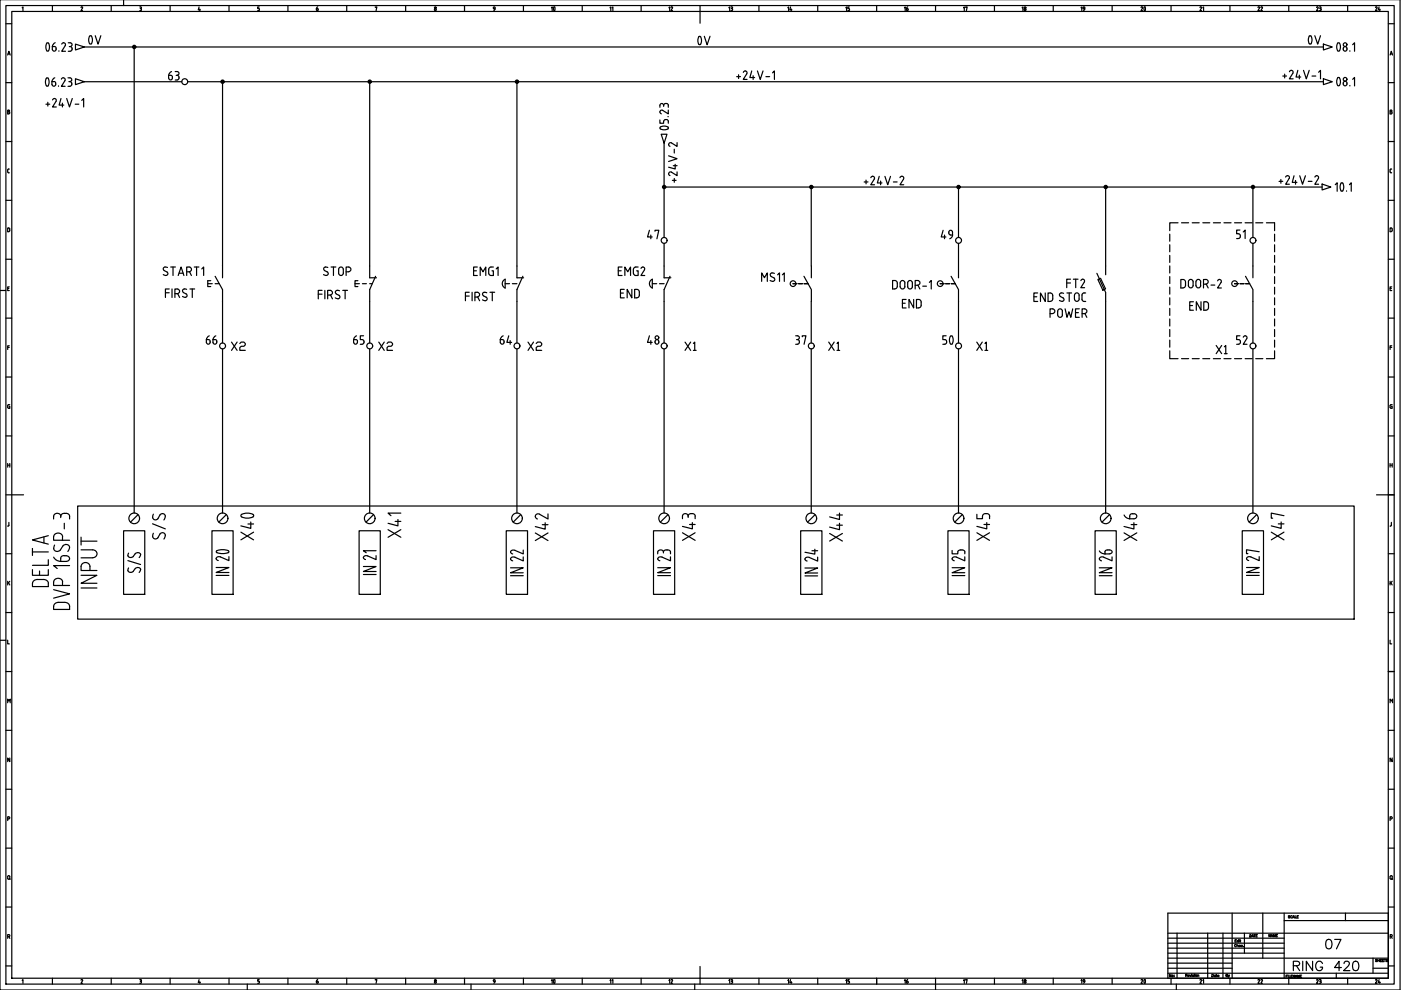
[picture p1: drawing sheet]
<svg xmlns="http://www.w3.org/2000/svg" width="297mm" height="210mm" viewBox="0 0 297 210" stroke-linecap="round" stroke-linejoin="round" font-family="sans-serif">
<!-- layer: 035 -->
<g fill="none" stroke="#000" stroke-width=".25">
<path d="M26.2 -.1v1.3M296.8 -.1v210h-296.8v-210M1.2 5h1.3M1.2 17.5h1.3M1.6 11.7l.3-.8 .3 .8M1.7 11.4h.4M2.5 2.4h291.8v205h-291.8zM4.7 1.6l.2-.1v.8M11.1 1.2v1.2M17.2 1.6l.1-.1h.2l-.3 .8h.3M23.6 1.2v1.2M29.6 1.5h.2"/>
<path d="M29.7 1.8h.1M29.8 1.5l.2 .1-.2 .2M29.8 1.8l.2 .2M30 2v.1M30 2.1l-.4 .2M36.1 1.2v1.2M42.2 1.5l-.2 .6h.5M42.4 1.9v.4M48.6 1.2v1.2M54.9 1.5h-.3v.3l.4 .2M55 2v.1M55 2.1l-.4 .2"/>
<path d="M61 1.2v1.2M73.5 1.2v1.2M79.6 1.6l.3-.1-.2 .8M86 1.2v1.2M92.5 2v.1M92.5 2l-.2-.2-.2 .3 .2 .2 .2-.2M98.5 1.2v1.2M111 1.2v1.2M123.4 1.2v1.2M135.9 1.2v1.2M148.4 1.2v1.2M160.9 1.2v1.2"/>
<path d="M173.4 1.2v1.2M185.9 1.2v1.2M198.4 1.2v1.2M210.8 1.2v1.2M223.3 1.2v1.2M235.8 1.2v1.2M248.3 1.2v1.2M260.8 1.2v1.2M273.2 1.2v1.2M285.7 1.2v1.2M294.3 5h1.3M294.3 17.5h1.3"/>
<path d="M294.7 11.7l.3-.8 .3 .8M294.8 11.4h.4M1.2 30h1.3M1.6 36.4l.2 .2M1.6 23.7h.2M1.8 36.6h.2M1.8 35.8h.2M1.8 35.8l-.2 .2v.4M1.9 23.3l.1 .2-.1 .2 .2 .2-.1 .2h-.4v-.7h.2M294.3 30h1.3M294.7 36.4l.4 .2M294.7 23.7h.2"/>
<path d="M294.9 23.4h-.2v.7h.2M294.9 23.3l.2 .2-.2 .2 .3 .2-.3 .2M295.1 35.8l-.3 .1-.1 .5M1.2 42.5h1.3M1.2 55h1.3M1.8 48.3h-.2v.8h.2M1.8 48.3l.2 .1 .1 .5-.3 .2M294.3 42.5h1.3M294.3 55h1.3M294.7 48.3l.4 .1 .1 .2-.1 .4-.2 .1h-.2zM0 61.6h1.2M1.2 67.5h1.3"/>
<path d="M1.2 79.9h1.3M1.6 61.2h.3M1.6 73.7h.4M2 60.8h-.4v.8h.4M2 73.3h-.4v.8M294.3 67.5h1.3M294.3 79.9h1.3M294.7 61.2h.3M294.7 73.7h.4M295.1 60.8h-.4v.8h.4M295.1 73.3h-.4v.8M1.2 92.4h1.3"/>
<path d="M1.6 98.6h.5M1.6 98.3v.8M1.8 85.8h.3M1.9 85.8l-.3 .2v.3l.3 .3M1.9 86.1h.2v.5h-.3M2.1 98.3v.8M294.3 92.4h1.3M294.7 98.3v.8M294.7 98.6h.5M294.9 85.8h.3M294.9 85.8l-.2 .2v.3l.2 .3M295 86.1h.2v.5h-.3"/>
<path d="M295.2 98.3v.8M1.2 104.9h1.3M1.2 117.4h1.3M1.6 111.5h.1M1.9 110.8v.6l-.2 .1M294.3 104.9h1.3M294.3 117.4h1.3M295 110.8v.6l-.3 .1M0 135.8h1.2M1.2 129.9h1.3M1.6 135.7v.8h.4M1.6 123.2v.8"/>
<path d="M1.8 123.5l.3 .5M2.1 123.2l-.5 .5M294.3 129.9h1.3M294.7 135.7v.8h.4M294.7 123.2v.8M294.9 123.5l.3 .5M295.2 123.2l-.5 .5M1.2 142.4h1.3M1.2 154.8h1.3M1.6 149v-.8l.3 .4 .3-.4v.8M294.3 142.4h1.3M294.3 154.8h1.3"/>
<path d="M294.7 149v-.8l.3 .4 .3-.4v.8M1.2 167.3h1.3M1.2 179.8h1.3M1.6 173.6h.4v-.4h-.4v.8M2.1 160.7v.8l-.5-.8v.8M294.3 167.3h1.3M294.3 179.8h1.3M294.7 173.6h.4v-.4h-.4v.8M295.2 160.7v.8l-.5-.8v.8M1.2 192.3h1.3M1.6 186.2v-.3l.3-.3 .2 .3v.3M1.6 186.2l.3 .3 .2-.3"/>
<path d="M1.6 198.6l.4-.1v-.3h-.4v.8M1.9 198.6l.2 .4M1.9 186.3l.3 .2M247.6 200h24.7M247.6 198.9h24.7M249.6 197.9v9.5M256.1 197.9v9.5M259.3 197.9v9.5M263.8 197.9v4.2M267.7 193.6v9.6M272.3 195.2h22M285.3 193.6v1.6"/>
<path d="M294.3 192.3h1.3M294.7 185.9v.3M294.7 185.9l.3-.3 .1 .1 .1 .5M294.7 186.2l.3 .3 .2-.3M294.7 198.6l.4-.1v-.3h-.4v.8M295 198.6l.2 .4M295 186.3l.3 .2M1.2 204.8h1.3M4.7 207.9l.2-.2v.8M11.1 207.4v1.3M17.2 207.8l.1-.1 .2 .1-.3 .7h.3M23.6 207.4v1.3"/>
<path d="M29.6 207.7h.2M29.7 208h.1M29.8 207.7l.2 .2-.2 .1M29.8 208l.2 .2M30 208.2v.1M30 208.3l-.4 .2M36.1 207.4v1.3M42.2 207.7l-.2 .6h.5M42.4 208.1v.4M48.6 207.4v1.3M52.4 208.7v1.2M54.9 207.7h-.3v.3l.4 .2"/>
<path d="M55 208.2v.1M55 208.3l-.4 .2M61 207.4v1.3M73.5 207.4v1.3M79.6 207.8l.3-.1-.2 .8M86 207.4v1.3M92.5 208.2v.1M92.5 208.2l-.2-.2-.2 .3 .2 .2 .2-.2M98.5 207.4v1.3M99.9 208.7v1.2M111 207.4v1.3M123.4 207.4v1.3"/>
<path d="M135.9 207.4v1.3M147.3 208.7v1.2M148.4 207.4v1.3M160.9 207.4v1.3M173.4 207.4v1.3M185.9 207.4v1.3M198.4 207.4v2.5M210.8 207.4v1.3M223.3 207.4v1.3M235.8 207.4v1.3M247.6 203.2h13.6M247.6 204.2h13.6"/>
<path d="M247.6 205.3h13.6M247.6 202.1h24.7M247.6 201h24.7M247.6 206.3h46.7M248.3 207.4v1.3M249.4 208.7v1.2M291.1 205.3h3.2M294.4 204.8h1.2"/>
<circle cx="92.3" cy="1.6" r=".18"/>
<circle cx="92.3" cy="207.9" r=".18"/>
</g>
<!-- layer: 07 -->
<path d="M1.2 1.2h294.4v207.5h-294.4zM148.4 2.4v2.5M2.5 104.9h2.5M291.8 104.9h2.5M247.6 193.6h46.7v13.8h-46.7zM247.6 197.9h46.7M261.2 193.6v13.8M272.3 193.6v13.8M148.4 204.9v2.5M261.2 203.2h33.1M291.1 203.2v3.1" fill="none" stroke="#000" stroke-width=".25"/>
<!-- layer: 025 -->
<g fill="none" stroke="#000" stroke-width=".25">
<path d="M261.9 199.5h.1M262.1 199.2h-.2v.5h.2M262.6 199.5a.16 .16 0 0 0-.3-.1 .16 .16 0 0 0 0 .3 .16 .16 0 0 0 .3 0M262.6 199.2v.5M262.7 199.3h.1M262.8 199.4v.3M262.9 199.4h.2M263 199.2l.1 .5M265 198.2l.3 .1-.1 .3-.2 .1zM265.4 198.7l.2-.5 .2 .5M265.5 198.5h.2M265.8 198.2h.4"/>
<path d="M266 198.2v.5M266.3 198.4h.2M266.6 198.2h-.3v.5h.3M269.4 198.1v.5l-.4-.5v.5M269.5 198.6l.2-.5 .2 .5M269.6 198.5h.2M270 198.6v-.5l.2 .5 .2-.5v.5M270.6 198.4h.1M270.9 198.1h-.3v.5h.3M273.5 194.2h-.3l.3 .3v.1h-.3M274 194.3a.18 .18 0 0 0-.2-.2 .18 .18 0 0 0-.2 .2v.2a.18 .18 0 0 0 .2 .1 .18 .18 0 0 0 .2-.1M274.1 194.6l.2-.5 .2 .5"/>
<path d="M274.2 194.5h.2M274.6 194.1v.5h.3M275 194.4h.2M275.3 194.1h-.3v.5h.3M248.3 206.6v.5l-.4-.5v.5M248.9 206.8h.1M248.9 207.1h.1M251.4 206.8l.3-.1v-.1l-.3-.1v.5M251.5 206.8l.2 .2M251.8 206.9h.3l-.1-.2a.16 .16 0 0 0-.1 .2 .16 .16 0 0 0 .2 .1M262.1 200.4a.18 .18 0 0 0-.2-.2 .18 .18 0 0 0-.2 .2v.1a.18 .18 0 0 0 .2 .2 .18 .18 0 0 0 .2-.1M262.3 200.5l.2-.1 .1 .3"/>
<path d="M262.3 200.2v.5M262.7 200.5h.3v-.1a.18 .18 0 0 0-.3 .2 .17 .17 0 0 0 .3 .1M263.4 200.5v-.1a.18 .18 0 0 0-.3 .2 .16 .16 0 0 0 .3 .1M263.6 200.7h.1M292 203.5h-.4l.4 .2-.2 .2-.2-.1M292.1 203.4v.5M292.1 203.6h.4M292.5 203.4v.5M292.7 203.6h.1M293 203.4h-.3v.5h.3M293.1 203.6h.2M293.4 203.4h-.3v.5h.3"/>
<path d="M293.5 203.4h.3M293.6 203.4v.5M294.2 203.5h-.3l.3 .3h-.3"/>
<circle cx="248.6" cy="206.9" r=".16"/>
</g>
<!-- layer: SYMS -->
<g fill="none" stroke="#000" stroke-width=".25">
<path d="M16 16.7l1.9 .6-1.9 .6zM280.6 16.7l1.9 .6-1.9 .6zM280.3 39l1.9 .7-1.9 .6zM44.7 59.5h-.7v1.3h.7M45.6 58.6l1.6 2.8v2.5M47.2 56.4v2.5M75.9 59.5h-.6v1.3h.6M78.4 56.4v2.5h1.4M79.6 58.6l-1.2 2.8v2.5M109.6 56.4v2.5h1.4M110.8 58.6l-1.2 2.8v2.5M140.8 56.4v2.5h1.4"/>
<path d="M142 58.6l-1.2 2.8v2.5M170.5 58.6l1.5 2.8v2.5M172 56.4v2.5M201.7 58.6l1.5 2.8v2.5M203.2 56.4v2.5M232.6 57.9l1.8 4.1v1.9M232.8 59.3l.5-.3 1.1 2.2-.6 .3zM234.4 56.4v1.9M264.1 58.6l1.5 2.8v2.5M265.6 56.4v2.5M44 60.1h1M45.6 60.1h.9"/>
<path d="M75.3 60.1h.9M76.8 60.1h.9M78.4 60.1h.5M108.6 60.1h1M139.8 60.1h1M168.1 60.1h.9M169.3 60.1h.8M170.5 60.1h.8M199.3 60.1h.9M200.5 60.1h.8M201.7 60.1h.8M261.7 60.1h.9"/>
<path d="M262.9 60.1h.9M264.1 60.1h.8M16.5 107.3h270.6v24h-270.6zM26.2 112.5h4.5v13.5h-4.5zM44.9 112.5h4.5v13.5h-4.5zM76.1 112.5h4.5v13.5h-4.5zM79.2 109.1l-1.6 1.6M107.3 112.5h4.5v13.5h-4.5zM110.4 109.1l-1.6 1.6M138.6 112.5h4.4v13.5h-4.4zM141.6 109.1l-1.6 1.6M169.8 112.5h4.5v13.5h-4.5z"/>
<path d="M172.8 109.1l-1.6 1.6M201 112.5h4.5v13.5h-4.5zM204 109.1l-1.6 1.6M232.2 112.5h4.5v13.5h-4.5zM235.2 109.1l-1.6 1.6M263.4 112.5h4.5v13.5h-4.5zM266.4 109.1l-1.6 1.6"/>
<circle cx="28.5" cy="10" r=".35"/>
<circle cx="28.5" cy="10" r=".22"/>
<circle cx="28.5" cy="10" r=".12"/>
<circle cx="47.2" cy="17.3" r=".35"/>
<circle cx="47.2" cy="17.3" r=".22"/>
<circle cx="47.2" cy="17.3" r=".12"/>
<circle cx="78.4" cy="17.3" r=".35"/>
<circle cx="78.4" cy="17.3" r=".22"/>
<circle cx="78.4" cy="17.3" r=".12"/>
<circle cx="109.6" cy="17.3" r=".35"/>
<circle cx="109.6" cy="17.3" r=".22"/>
<circle cx="109.6" cy="17.3" r=".12"/>
<circle cx="172" cy="39.6" r=".35"/>
<circle cx="172" cy="39.6" r=".12"/>
<circle cx="172" cy="39.6" r=".22"/>
<circle cx="203.2" cy="39.6" r=".35"/>
<circle cx="203.2" cy="39.6" r=".22"/>
<circle cx="203.2" cy="39.6" r=".12"/>
<circle cx="234.4" cy="39.6" r=".35"/>
<circle cx="234.4" cy="39.6" r=".22"/>
<circle cx="234.4" cy="39.6" r=".12"/>
<circle cx="265.7" cy="39.6" r=".35"/>
<circle cx="265.7" cy="39.6" r=".22"/>
<circle cx="265.7" cy="39.6" r=".12"/>
<circle cx="168.1" cy="60.1" r=".6"/>
<circle cx="199.3" cy="60.1" r=".6"/>
<circle cx="261.8" cy="60.1" r=".6"/>
<circle cx="78.4" cy="109.9" r="1.13"/>
<circle cx="109.6" cy="109.9" r="1.13"/>
<circle cx="140.8" cy="109.9" r="1.13"/>
<circle cx="172" cy="109.9" r="1.13"/>
<circle cx="203.2" cy="109.9" r="1.13"/>
<circle cx="234.4" cy="109.9" r="1.13"/>
<circle cx="265.7" cy="109.9" r="1.13"/>
</g>
<!-- layer: TAGS -->
<g fill="none" stroke="#000" stroke-width=".25">
<path d="M35 56.6l-.3 .2-.1 .3 .8 .6M35 56.6l.5 .1M35.4 57.7a.45 .45 0 0 1 .1 .6 .45 .45 0 0 1-.7 0l-.2-.1M36.2 56.6h1M36.7 56.6v1.8M37.8 58.4l.6-1.8 .6 1.8M38 57.9h.8M39.6 57.6h.5M40.1 56.6h-.5v1.8M40.1 56.6a.5 .5 0 0 1 .5 .5 .5 .5 0 0 1-.5 .5M40.2 57.6l.4 .8M41.2 56.6h1"/>
<path d="M41.7 56.6v1.8M42.8 57l.4-.4v1.8M68.8 57.4l.6 .3a.45 .45 0 0 1 .1 .6 .45 .45 0 0 1-.7 0l-.2-.1M69.5 56.7a.46 .46 0 0 0-.7 0 .46 .46 0 0 0 0 .7M70.2 56.6h1M70.7 56.6v1.8M71.8 57.1a.5 .5 0 0 1 .5-.5 .5 .5 0 0 1 .5 .5M71.8 57.1v.8a.5 .5 0 0 0 .5 .5 .5 .5 0 0 0 .5-.5v-.8M73.4 57.6h.5a.5 .5 0 0 0 .5-.5 .5 .5 0 0 0-.5-.5h-.5v1.8M161.5 59.7v-1.8l.6 1 .6-1v1.8M163.3 59.5l.6 .2M163.5 58.6l.8 .6-.1 .3-.3 .1"/>
<path d="M164.2 58a.46 .46 0 0 0-.7-.1 .46 .46 0 0 0 0 .7M164.9 58.3l.4-.4v1.8M165.9 58.3l.4-.4v1.8M190.8 60v.8M190.9 60a.5 .5 0 0 1 .5-.5 .5 .5 0 0 1 .5 .5M191.8 60v.8M192.4 60a.5 .5 0 0 1 .5-.5 .5 .5 0 0 1 .5 .5M192.4 60v.8M193.4 60v.8M197 59.9l.4-.4v1.8M252 59.5a.5 .5 0 0 1 .6-.2 .5 .5 0 0 1 .4 .4v.8a.5 .5 0 0 1-.5 .5 .5 .5 0 0 1-.5-.4zM254.6 59.7v.9"/>
<path d="M254.6 59.7a.5 .5 0 0 0-.5-.5 .5 .5 0 0 0-.5 .5v.9a.51 .51 0 0 0 .5 .4 .51 .51 0 0 0 .5-.5M258.2 59.5a.4 .4 0 0 1 .5-.2 .4 .4 0 0 1 .2 .6M258.9 59.9l-.8 1.2h.9M190.2 60.7v-1l-.2-.2h-.7v1.8M194 60.5h.6a.5 .5 0 0 0 .5-.5 .5 .5 0 0 0-.6-.5h-.5v1.8M194.6 60.5l.4 .8M251.4 60.5l-.3 .5-.7 .1v-1.8h.7l.2 .2 .1 1M255.2 60.3h.5M255.7 60.2a.49 .49 0 0 0 .5-.5 .49 .49 0 0 0-.5-.4h-.5v1.8M255.8 60.3l.4 .8M256.8 60.4h.8M27.1 118.9l2.7 .8"/>
<path d="M27.1 117.8a.68 .68 0 0 0 1.2 .2M27.3 117.3l-.2 .5M45.8 118.4l.5 .4M48.5 118v.9l-1.8-.8M79.7 117.8v.9l-1.7-.8a.49 .49 0 0 0-.7-.1 .49 .49 0 0 0 0 .7l.2 .1M79.7 116.8h-2.7l.6 .4M108.2 118.5l.5 .4M109.2 118.1h-.6l-.4 .4M109.2 116.7a.49 .49 0 0 0-.7 0 .49 .49 0 0 0 0 .7l.2 .1M110.9 118.1v.8l-1.7-.8M110.9 116.6v.8l-1.7-.7M140.4 118.1a.5 .5 0 0 0-.7 0 .5 .5 0 0 0 0 .7l.2 .1"/>
<path d="M140.7 117v.2M140.7 117a.65 .65 0 0 0-.6-.4 .65 .65 0 0 0-.6 .4l-.1 .4M141.5 116.6a.7 .7 0 0 0-.8 .4M141.6 116.6l.3 .1 .3 .3M142.2 118.1v.8l-1.8-.8M172.1 116.8h1.3M172.8 116.5v1l-2.1-.4M173.4 118.1v.9l-1.8-.8a.49 .49 0 0 0-.7 0 .49 .49 0 0 0 0 .7l.2 .1M203.7 116.6a.71 .71 0 0 1 .9 .4M203.7 116.6l-.5 .2-.1 .6h-1.2v-.7M204.6 118.1v.8l-1.8-.8a.49 .49 0 0 0-.7 0 .49 .49 0 0 0 0 .7l.2 .1M233.1 116.8a1.4 1.4 0 0 0 1.2 .6"/>
<path d="M234.3 117.4h.9M235.2 116.6l-.8 .1-.1 .7M235.8 118.1v.8l-1.8-.8a.48 .48 0 0 0-.8 .1 .48 .48 0 0 0 .3 .7M265.2 118.1a.49 .49 0 0 0-.7 0 .49 .49 0 0 0 0 .7h.2M267 118v.9l-1.8-.8M267 117l-2.7-.4v.8h.3M27.3 120.4a.62 .62 0 0 0 .1 .9 .62 .62 0 0 0 .9-.2M29.8 120.7l-.3 .7M29.8 120.7a.68 .68 0 0 0-1.1-.1l-.5 .6M45.8 120.3h2.7l-2.7 1.1h2.7M45.8 122h2.7M77 120.1h2.7l-2.7 1.1h2.7"/>
<path d="M77 121.8h2.7M108.2 120.4h2.7l-2.7 1h2.7M108.2 122.1h2.7M139.4 120.4h2.8l-2.8 1h2.8M139.4 122h2.8M170.7 120.4h2.7l-2.7 1.1h2.7M170.7 122.1h2.7M201.9 120.4h2.7l-2.7 1h2.7M201.9 122h2.7M233.1 120.4h2.7l-2.7 1h2.7M233.1 122.1h2.7M264.3 120.3h2.7l-2.7 1.1h2.7"/>
<path d="M264.3 122h2.7"/>
</g>
<!-- layer: MISC -->
<g fill="none" stroke="#000" stroke-width=".25">
<path d="M11.4 113.8v.7h3.4M11.4 109.4v.6M11.4 109.4a.77 .77 0 0 1 .7-.6 .77 .77 0 0 1 .8 .6M12.9 119h1.1M12.9 109.4v.3M13.3 115.8l.4-.3a.78 .78 0 0 1 1.1 .5M13.6 108.9h.4M13.6 108.8a.69 .69 0 0 0-.7 .6M14 108.8a.69 .69 0 0 1 .8 .6v.6M14.8 119.9h-3.4l.7 .6M11.4 125l3.4 .9-3.4 .9M11.4 123.4v.7h3.4"/>
<path d="M12.4 127.7a.94 .94 0 0 0-1 .8M13.7 127.7a.94 .94 0 0 1 1.1 .8v.7h-3.4v-.7"/>
</g>
<g fill="none" stroke="#000" stroke-width=".25">
<path d="M17.9 17.3h20.6M17.9 10h262.7M28.4 10v98.8M39.8 17.3h240.8M47.2 17.3v39.1M78.4 17.3v39.1M109.6 17.3v39.1M140.8 30.3v20M140.8 39.7h93.6M172 39.7v16.7M203.2 39.7v10.6M265.6 39.7v10.6"/>
<path d="M280.3 39.7h-45.9v16.7M140.8 51.6v4.8M203.2 51.6v4.8M265.6 51.6v4.8M47.2 63.9v8.8M47.2 74v34.8M78.4 63.9v8.8M78.4 74v34.8M109.6 63.9v8.8M109.6 74v34.8M140.8 63.9v8.8M140.8 74v34.8"/>
<path d="M172 63.9v8.8M172 74v34.8M203.2 63.9v8.8M203.2 74v34.8M234.4 63.9v44.9M265.6 63.9v8.8M265.6 74v34.8"/>
</g>
<!-- layer: DESC -->
<g fill="none" stroke="#000" stroke-width=".25">
<path d="M35.1 62.1h.8M35.9 61.3h-.8v1.8M36.5 61.3v1.8M37.1 62.3h.5a.5 .5 0 0 0 .5-.5 .5 .5 0 0 0-.5-.5h-.5v1.8M37.7 62.3l.4 .8M39.6 61.3a.47 .47 0 0 0-.7 0 .47 .47 0 0 0 0 .7l.6 .3a.44 .44 0 0 1 0 .7 .44 .44 0 0 1-.6 0l-.2-.2M40.3 61.3h1M40.8 61.3v1.8M67.5 62.4h.8M68.3 61.6h-.8v1.8M68.9 61.6v1.8M69.5 62.6h.5a.5 .5 0 0 0 .5-.5 .5 .5 0 0 0-.5-.5h-.5v1.8"/>
<path d="M70.1 62.6l.4 .8M71.5 61.5l.5 .1M71.5 61.6l-.3 .1-.1 .3 .8 .6a.44 .44 0 0 1 0 .7 .44 .44 0 0 1-.6-.1l-.2-.1M72.7 61.6h1M73.2 61.6v1.8M98.7 62.8h.8M99.5 62h-.8v1.8M100.1 62v1.8M100.7 63h.5a.5 .5 0 0 0 .5-.5 .5 .5 0 0 0-.5-.5h-.5v1.8M101.3 63l.4 .8M102.7 62l-.3 .1-.1 .3 .8 .6M102.7 62l.5 .1"/>
<path d="M103.1 63a.45 .45 0 0 1 .1 .7 .45 .45 0 0 1-.7 0l-.2-.1M103.9 62h1M104.4 62v1.8M219.2 62.9h.6M220 62.1h-.8v1.8h.8M221.6 62.1v1.8l-1-1.8v1.8M223.2 63.4l-.1-1-.2-.2-.7-.1v1.8M226.7 62.1v1.8"/>
</g>
<!-- layer: XREF -->
<g fill="none" stroke="#000" stroke-width=".25">
<path d="M9.8 16.6l.2-.1a1.2 1.2 0 0 1 0 1.8l-.2-.1a1.68 1.68 0 0 1 0-1.6zM9.9 9.2l.2-.1a1.2 1.2 0 0 1 0 1.8l-.2-.2a1.68 1.68 0 0 1 0-1.5zM11.1 10.5a.39 .39 0 0 0 .4 .4 .39 .39 0 0 0 .4-.4M11.4 17.3a.46 .46 0 0 1 .4 .6 .46 .46 0 0 1-.7 .2l-.1-.8h.4M11.6 16.5l-.4 .3-.2 .5M11.7 9.1l-.4 .3-.2 .5M11.9 10.3l-.2-.4h-.6v.6M11.9 10.3v.2M12.4 18.2v.1M12.5 10.8v.1M13 16.8a.41 .41 0 0 1 .6-.3 .41 .41 0 0 1 .2 .6l-.8 1.2h.8M14.4 16.5h.4a.39 .39 0 0 1 .4 .4 .39 .39 0 0 1-.4 .4"/>
<path d="M14.6 17.3a.5 .5 0 0 1 .6 .4 .5 .5 0 0 1-.4 .6h-.4M283.6 18.1h.4M283.6 9.2l.2-.1a1.16 1.16 0 0 1 0 1.8l-.2-.1M283.6 18.1a1.28 1.28 0 0 1 .2-1.7h.1a1.44 1.44 0 0 1 .1 1.7M284.8 17.6a.39 .39 0 0 1 .4-.4 .39 .39 0 0 1 .4 .4M284.8 17.6a.42 .42 0 0 0 .4 .6 .42 .42 0 0 0 .4-.6M284.8 10.5a.43 .43 0 0 1 .4-.6 .43 .43 0 0 1 .4 .6M284.8 10.5a.39 .39 0 0 0 .4 .4 .39 .39 0 0 0 .4-.4M286.2 10.8v.1M286.2 18.1v.1M286.8 16.8l.4-.4v1.8M286.8 9.5l.4-.4v1.8"/>
<path d="M139.9 25.4v.7h.8v-.3M139.9 22.3v.4M139.9 22.3a.39 .39 0 0 1 .4-.4 .39 .39 0 0 1 .4 .4M140 26.9v.4M140 26.9a1.24 1.24 0 0 1 1.7 .2l-.1 .2a1.68 1.68 0 0 1-1.6 0M140.5 23.4a.4 .4 0 0 0-.6 .2 .4 .4 0 0 0 .3 .5M140.7 22.3v.3M140.7 25.7a.51 .51 0 0 1 .5-.4 .51 .51 0 0 1 .5 .4M140.7 22.3a.51 .51 0 0 1 .5-.4 .51 .51 0 0 1 .5 .4M141.6 24.7h.1M141.7 23.3v.8l-1.2-.7M141.7 22.3v.4"/>
<path d="M141.7 25.8v.3M283.1 39.2l.4-.5v1.8M284.3 38.9l.2-.2a1.23 1.23 0 0 1 0 1.8l-.2-.1a1.68 1.68 0 0 1 0-1.5zM286.1 39.2l.4-.5v1.8M285.5 40.5h.1"/>
<circle cx="285.2" cy="16.8" r=".39"/>
<circle cx="285.2" cy="9.5" r=".39"/>
</g>
<!-- layer: WIREREF_DEST -->
<path d="M9.7 22.1h.8M10.1 21.7v.8M11.1 21.2l.1-.2a.4 .4 0 0 1 .6 0 .4 .4 0 0 1 .1 .5M11.9 21.5l-.8 1.2h.8M12.9 20.9l-.4 1.4h1M13.2 21.9v.8M14.1 20.9l.6 1.8 .6-1.8M15.9 22.1h.8M17.3 21.3l.4-.4v1.8" fill="none" stroke="#000" stroke-width=".25"/>
<!-- layer: WIRENO -->
<g fill="none" stroke="#000" stroke-width=".25">
<path d="M156.2 16.2h.8M156.6 15.8v.9M157.6 15.3l.1-.1a.4 .4 0 0 1 .5-.1 .4 .4 0 0 1 .1 .5l-.7 1.2h.8M159.4 15l-.4 1.4h1M159.7 16.1v.7M160.6 15l.6 1.8 .6-1.8M162.4 16.2h.8M163.8 15.4l.4-.4v1.8M183.2 38.6h.8M183.6 38.2v.8M184.6 37.7l.1-.2a.4 .4 0 0 1 .6-.1 .4 .4 0 0 1 .1 .6M185.4 38l-.8 1.2h.8"/>
<path d="M186.4 37.4l-.4 1.4h1M186.7 38.4v.8M187.6 37.4l.6 1.8 .6-1.8M189.4 38.6h.8M191.2 37.4l-.4 .3M191.2 37.4a.39 .39 0 0 1 .4 .6M191.6 38l-.8 1.2h.8"/>
</g>
<!-- layer: WIREREF -->
<path d="M272 16.1h.8M272.4 15.7v.8M273.4 15.2l.1-.1a.4 .4 0 0 1 .5-.1 .4 .4 0 0 1 .1 .5l-.7 1.2h.8M275.2 14.9l-.4 1.4h1M275.5 15.9v.8M276.4 14.9l.6 1.8 .6-1.8M278.2 16.1h.8M279.6 15.3l.4-.4v1.8" fill="none" stroke="#000" stroke-width=".25"/>
<!-- layer: LOCBOX -->
<g fill="none" stroke="#000" stroke-width=".25">
<path d="M248 49.6v1.6M248 51.9v1.5M248 54.1v1.5M248 56.4v1.5M248 58.6v1.5M249.8 47.2h-1.8v1.7M250.5 47.2h1.5M252.8 47.2h1.5M255 47.2h1.5M257.3 47.2h1.5M266.2 47.2h1.5M268.5 47.2h1.7v1.7"/>
<path d="M270.2 49.6v1.6M270.2 51.9v1.5M270.2 54.1v1.5M270.2 56.4v1.5M270.2 58.6v1.5M248 74.4v1.6h1.8M248 60.9v1.5M248 63.1v1.5M248 65.4v1.5M248 67.6v1.5M248 69.9v1.5M248 72.1v1.5"/>
<path d="M250.5 76h1.5M252.8 76h1.5M261.7 76h1.5M264 76h1.5M266.2 76h1.5M270.2 74.4v1.6h-1.7M270.2 60.9v1.5M270.2 63.1v1.5M270.2 65.4v1.5M270.2 67.6v1.5M270.2 69.9v1.5M270.2 72.1v1.5"/>
</g>
<g font-size="8.8">
<text x="37.4" y="116.8" transform="rotate(-90 37.4 116.8)">S/S</text>
<text x="55.7" y="115.7" transform="rotate(-90 55.7 115.7)">X40</text>
</g>
<g font-size="7.1">
<text x="144.3" y="11.6">0V</text>
<text x="197.6" y="75.1">50</text>
<text x="11.3" y="125.6" transform="rotate(-90 11.3 125.6)">DELTA</text>
<text x="21.5" y="125.9" transform="rotate(-90 21.5 125.9)">INPUT</text>
</g>
<g font-size="6.6">
<text x="15.2" y="11.3">0V</text>
<text x="273.4" y="11.3">0V</text>
</g>
<g font-size="6.2">
<text x="117.1" y="115.7" transform="rotate(-90 117.1 115.7)">X42</text>
<text x="179.6" y="116.1" transform="rotate(-90 179.6 116.1)">X44</text>
<text x="242" y="115.7" transform="rotate(-90 242 115.7)">X46</text>
</g>
<g font-size="5.7">
<text x="85.7" y="115" transform="rotate(-90 85.7 115)">X41</text>
<text x="148.2" y="115.7" transform="rotate(-90 148.2 115.7)">X43</text>
<text x="210.6" y="115.7" transform="rotate(-90 210.6 115.7)">X45</text>
<text x="273" y="115.7" transform="rotate(-90 273 115.7)">X47</text>
</g>
<g font-size="5.3">
<text x="38.8" y="18.3" transform="rotate(-90 38.8 18.3)">63</text>
<text x="130.2" y="64.6">END</text>
<text x="190.1" y="66.7">END</text>
<text x="279.8" y="202.5">07</text>
<text x="273" y="207.1">RING 420</text>
</g>
<g font-size="4.9">
<text x="144.3" y="39.9" transform="rotate(-90 144.3 39.9)">+24V-2</text>
<text x="269.9" y="40.2">+24V-2</text>
<text x="136.2" y="51.9">47</text>
<text x="198.3" y="51.9">49</text>
<text x="264.9" y="51.9" transform="rotate(-90 264.9 51.9)">51</text>
<text x="99.1" y="59.6">EMG1</text>
<text x="129.8" y="59.6">EMG2</text>
<text x="225.1" y="62.1">FT2</text>
<text x="221.5" y="68.4">POWER</text>
<text x="251.2" y="67">END</text>
<text x="42.7" y="74.1">66</text>
<text x="48" y="75.5">X2</text>
<text x="73.7" y="74.1">65</text>
<text x="79" y="75.5">X2</text>
<text x="104.8" y="74.1">64</text>
<text x="110.8" y="75.5">X2</text>
<text x="136.2" y="74.1">48</text>
<text x="143.9" y="75.5">X1</text>
<text x="167.6" y="74.1">37</text>
<text x="174.6" y="75.5">X1</text>
<text x="206" y="75.5">X1</text>
<text x="256.5" y="76.2">X1</text>
<text x="261.1" y="74.1">52</text>
</g>
<g font-size="4.4">
<text x="115" y="3.9">10</text>
<text x="240.2" y="3.9">20</text>
<text x="115" y="209.9">10</text>
<text x="240.2" y="209.9">20</text>
</g>
<g font-size="3.5">
<text x="66" y="3.5">6</text>
<text x="103" y="3.5">9</text>
<text x="128.1" y="3.5">11</text>
<text x="140.8" y="3.5">12</text>
<text x="153.5" y="3.5">13</text>
<text x="165.8" y="3.5">14</text>
<text x="178.2" y="3.5">15</text>
<text x="190.5" y="3.5">16</text>
<text x="203.2" y="3.5">17</text>
<text x="215.5" y="3.5">18</text>
<text x="227.9" y="3.5">19</text>
<text x="256.1" y="3.5" transform="rotate(-90 256.1 3.5)">21</text>
<text x="268.5" y="3.5" transform="rotate(-90 268.5 3.5)">22</text>
<text x="280.8" y="3.5" transform="rotate(-90 280.8 3.5)">23</text>
<text x="290.3" y="3.5">24</text>
<text x="66" y="209.5">6</text>
<text x="103" y="209.5">9</text>
<text x="128.1" y="209.5">11</text>
<text x="140.8" y="209.5">12</text>
<text x="153.5" y="209.5">13</text>
<text x="165.8" y="209.5">14</text>
<text x="178.2" y="209.5">15</text>
<text x="190.5" y="209.5">16</text>
<text x="203.2" y="209.5">17</text>
<text x="215.5" y="209.5">18</text>
<text x="227.9" y="209.5">19</text>
<text x="256.1" y="209.5" transform="rotate(-90 256.1 209.5)">21</text>
<text x="261.4" y="208.5" transform="rotate(-90 261.4 208.5)">By</text>
<text x="268.5" y="209.5" transform="rotate(-90 268.5 209.5)">22</text>
<text x="280.8" y="209.5" transform="rotate(-90 280.8 209.5)">23</text>
<text x="290.3" y="209.5">24</text>
</g>
</svg>
